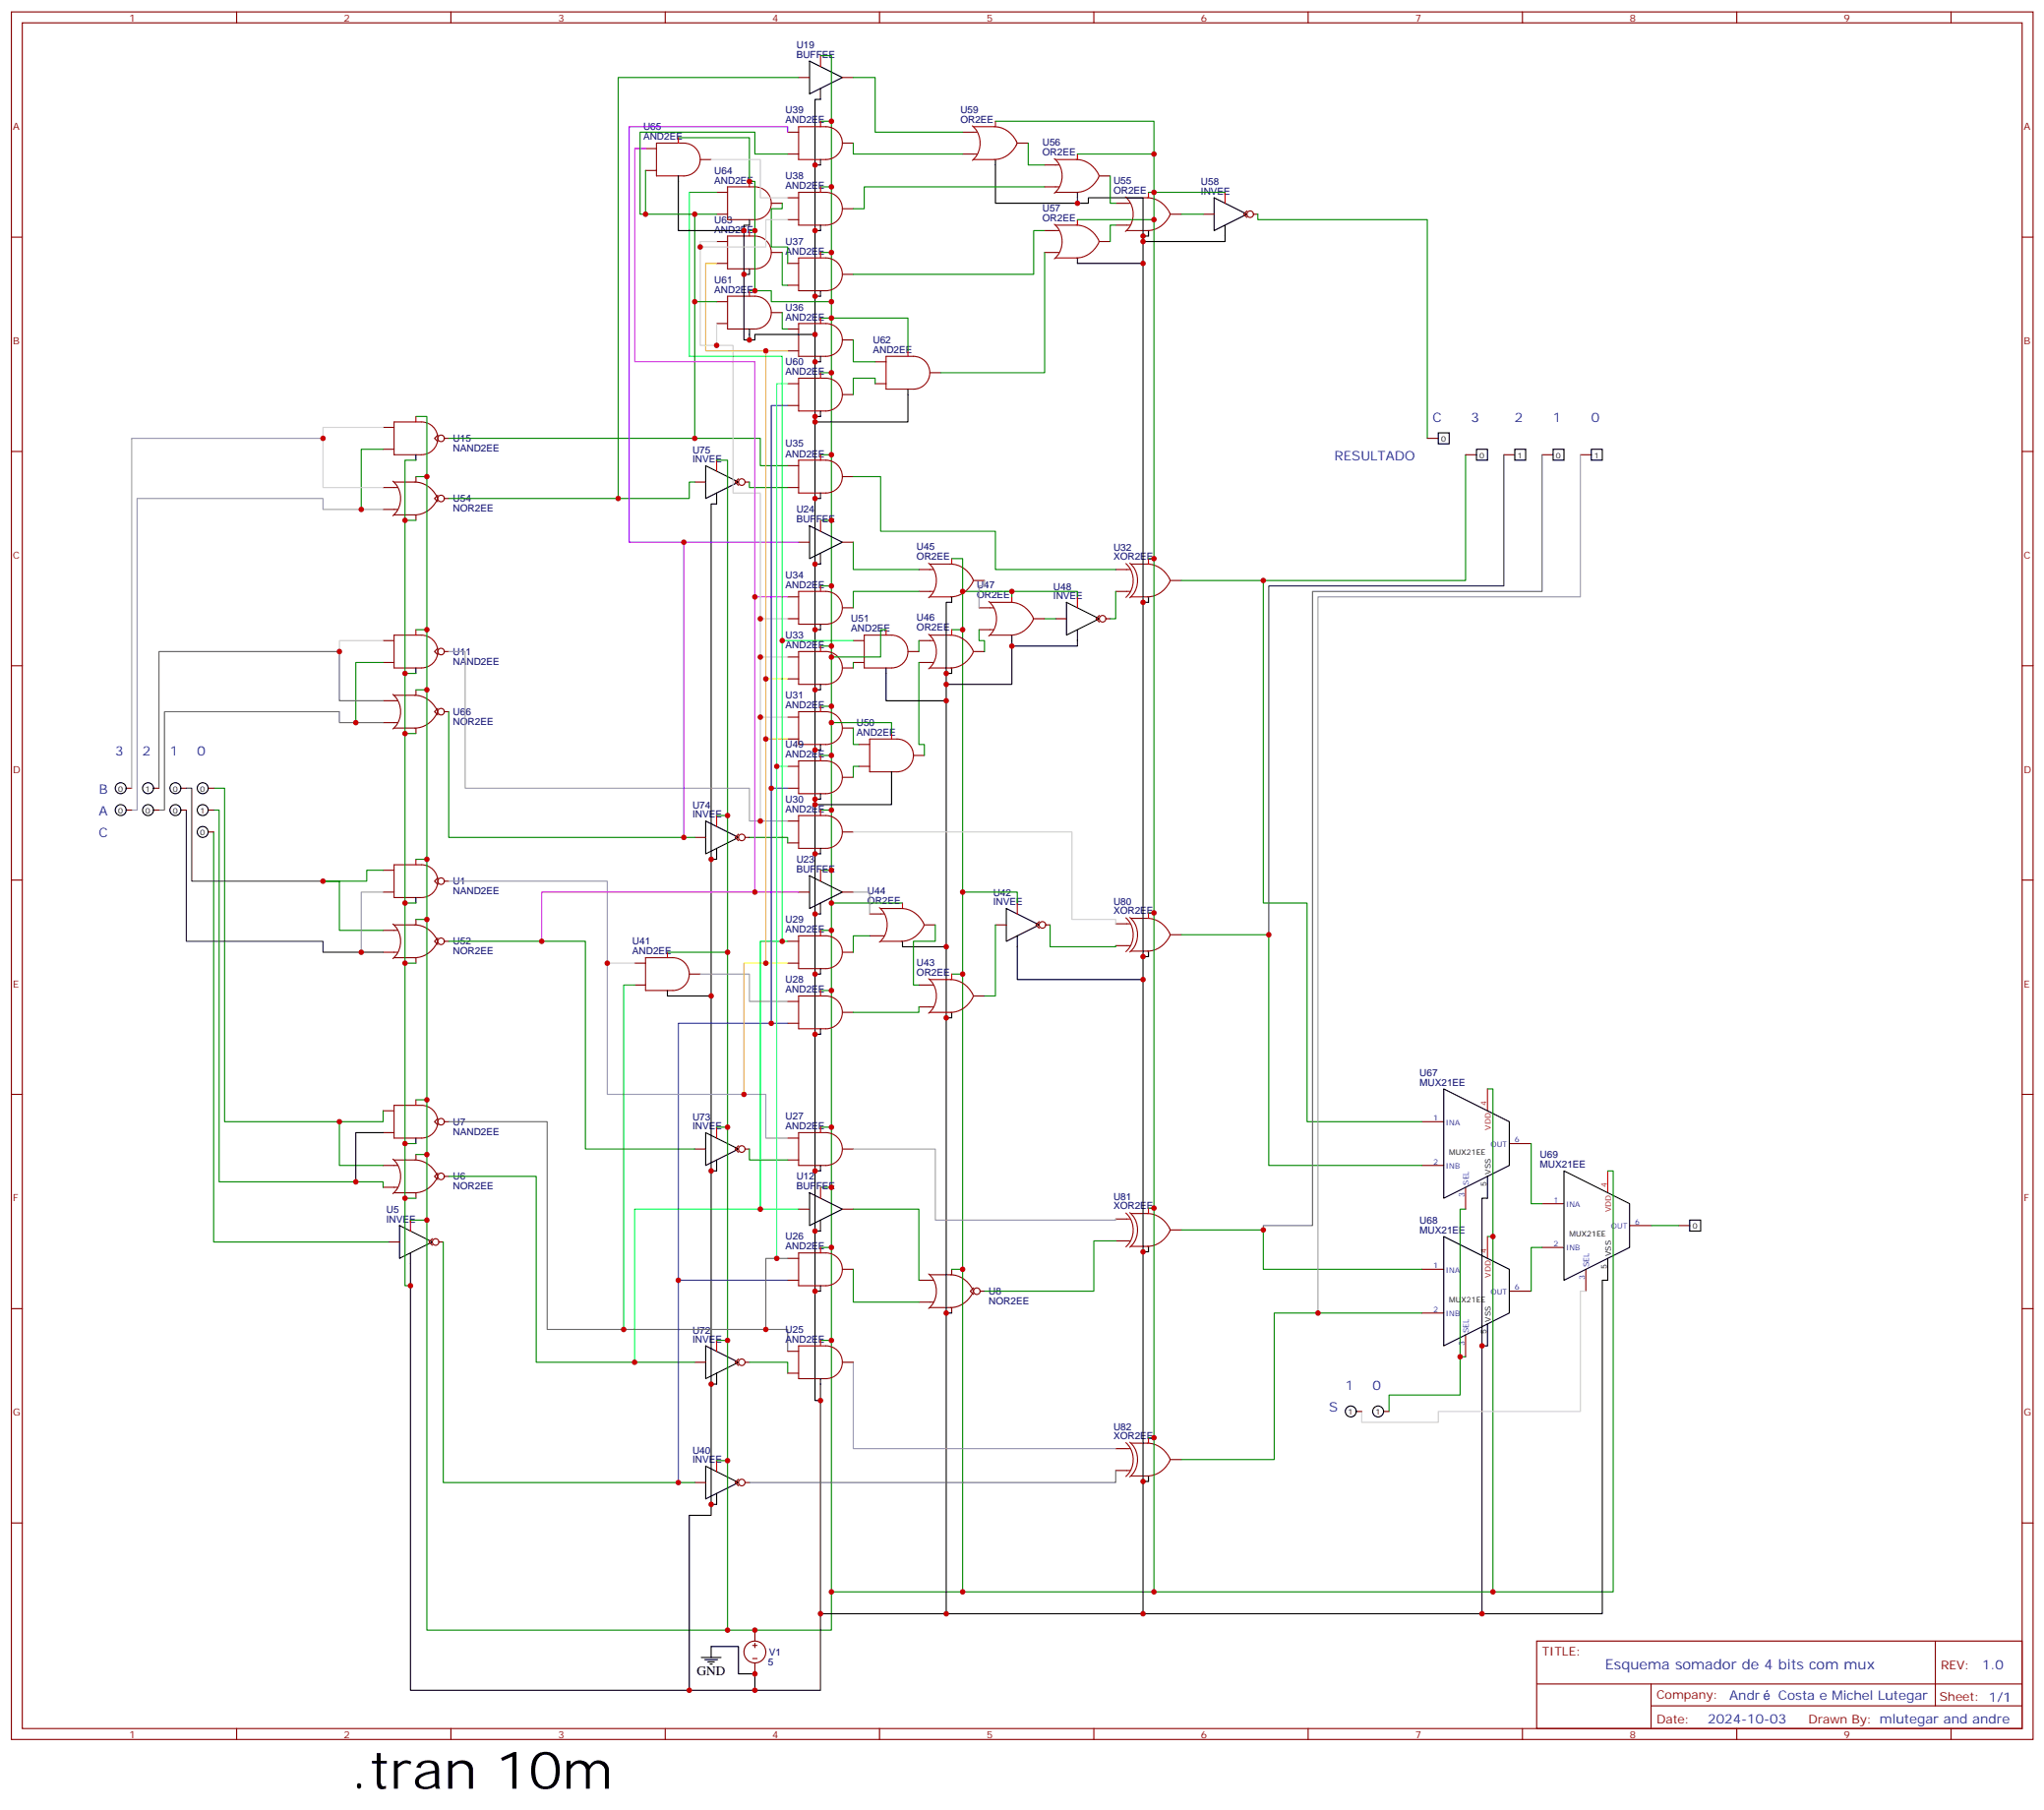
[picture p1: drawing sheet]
<svg xmlns="http://www.w3.org/2000/svg" width="659mm" height="584mm" viewBox="0 0 659 584" stroke-linecap="round" stroke-linejoin="round" font-family="sans-serif">
<g fill="none" stroke="#870000" stroke-width=".35">
<path d="M3.7 3.8h652.3v557.4h-652.3zM7.2 7.4h645.2v550.3h-645.2zM76.3 3.8v3.6M145.5 3.8v3.6M214.6 3.8v3.6M283.8 3.8v3.6M352.9 3.8v3.6M422.1 3.8v3.6M491.2 3.8v3.6M560.4 3.8v3.6M629.5 3.8v3.6M257.7 25h3.5"/>
<path d="M271.8 25h3.5M208.3 47.9h3.5M208.3 55h3.5M225.9 51.5h3.5M254.1 42.7h3.6M254.1 49.7h3.6M271.8 46.2h3.5M310.6 42.7h3.5M310.6 49.7h3.5M328.2 46.2h3.6M337 53.2h3.6M354.7 56.8h3.5"/>
<path d="M3.7 76.5h3.5M231.2 77.9h3.5M231.2 69.1h3.5M231.2 62.1h3.5M248.8 65.6h3.6M254.1 63.8h3.6M254.1 70.9h3.6M271.8 67.3h3.5M337 60.3h3.6M337 74.4h3.6M354.7 77.9h3.5M360 65.6h3.5"/>
<path d="M360 72.6h3.5M377.6 69.1h3.5M388.2 69.1h3.5M402.3 68.1l-1.1 1 1.1 1.1M404.4 69.1h1.4M652.4 76.5h3.6M231.2 85h3.5M231.2 97.3h3.5M248.8 81.5h3.6M254.1 85h3.6M254.1 92h3.6M271.8 88.5h3.5"/>
<path d="M337 81.5h3.6M231.2 104.4h3.5M248.8 100.9h3.6M254.1 106.2h3.6M254.1 113.2h3.6M271.8 109.7h3.5M282.4 116.7h3.5M123.6 137.9h3.5M254.1 123.8h3.6M254.1 130.8h3.6M271.8 127.3h3.5M282.4 123.8h3.5"/>
<path d="M300 120.3h3.5M3.7 145.7h3.5M123.6 145h3.5M123.6 157.3h4.6M126.7 155.3a7.4 7.4 0 0 1 0 11.1M127.1 155.5h6.7a8.2 8.2 0 0 1 7.1 4.6M134.2 153.8v1.7M141.3 140.4l-1.1 1 1.1 1.1M141.3 159.8l-1.1 1 1.1 1.1M143.4 141.4h1.4M224.2 155.5h3.5M238.3 154.5l-1.1 1 1.1 1.1"/>
<path d="M240.4 155.5h1.4M254.1 157.3h3.6M254.1 150.2h3.6M271.8 153.8h3.5M460.5 141.4h3.5M472.9 146.7h3.5M485.2 146.7h3.5M497.6 146.7h3.5M509.9 146.7h3.5M652.4 145.7h3.6M123.6 164.4h4.6M134.2 166.1v1.8"/>
<path d="M140.9 161.6a8.2 8.2 0 0 1-7.1 4.5h-6.7M143.4 160.8h1.4M257.7 174.9h3.5M271.8 174.9h3.5M254.1 192.6h3.6M254.1 199.6h3.6M271.8 196.1h3.5M296.5 183.8h3.5M296.5 190.8h3.5M314.1 187.3h3.5M315.9 196.1h3.5M333.5 199.6h3.5"/>
<path d="M340.6 199.6h3.5M354.7 198.6l-1.1 1 1.1 1.1M356.8 199.6h1.4M360 183.8h3.5M360 190.8h3.5M377.6 187.3h3.5M3.7 214.8h3.5M123.6 206.7h3.5M123.6 213.7h3.5M141.3 209.2l-1.1 1 1.1 1.1M143.4 210.2h1.4M254.1 212h3.6"/>
<path d="M254.1 219h3.6M271.8 215.5h3.5M275.3 206.7h3.5M275.3 213.7h3.5M292.9 210.2h3.6M296.5 206.7h3.5M296.5 213.7h3.5M314.1 210.2h3.5M315.9 203.2h3.5M652.4 214.8h3.6M123.6 226.1h4.6M123.6 233.2h4.6"/>
<path d="M126.7 224a7.4 7.4 0 0 1 0 11.2M127.1 224.3h6.7a8.2 8.2 0 0 1 7.1 4.6M134.2 222.6v1.7M134.2 234.9v1.8M140.9 230.4a8.2 8.2 0 0 1-7.1 4.5h-6.7M141.3 228.6l-1.1 1 1.1 1.1M143.4 229.6h1.4M254.1 231.4h3.6M254.1 238.4h3.6M271.8 234.9h3.5M40.7 254.3h1.8M49.5 254.3h1.8"/>
<path d="M58.3 254.3h1.8M67.2 254.3h1.7M254.1 247.3h3.6M254.1 254.3h3.6M271.8 250.8h3.5M277.1 247.3h3.5M277.1 240.2h3.5M294.7 243.7h3.5M40.7 261.4h1.8M49.5 261.4h1.8M58.3 261.4h1.8M67.2 268.4h1.7"/>
<path d="M67.2 261.4h1.7M224.2 270.2h3.5M238.3 269.1l-1.1 1.1 1.1 1.1M240.4 270.2h1.4M254.1 264.9h3.6M254.1 272h3.6M271.8 268.4h3.5M3.7 284h3.5M123.6 280.8h3.5M123.6 287.8h3.5M126.7 298.1a7.4 7.4 0 0 1 0 11.2M127.1 298.4h6.7a8.2 8.2 0 0 1 7.1 4.6"/>
<path d="M134.2 296.7v1.7M141.3 283.2l-1.1 1.1 1.1 1.1M143.4 284.3h1.4M257.7 287.8h3.5M271.8 287.8h3.5M280.6 294.9h3.5M298.2 298.4h3.6M321.2 298.4h3.5M335.3 297.4l-1.1 1 1.1 1.1M337.4 298.4h1.4M360 298.1h3.5M652.4 284h3.6"/>
<path d="M123.6 300.2h4.6M123.6 307.2h4.6M134.2 309v1.8M140.9 304.4a8.2 8.2 0 0 1-7.1 4.6h-6.7M141.3 302.6l-1.1 1.1 1.1 1.1M143.4 303.7h1.4M204.8 310.8h3.5M204.8 317.8h3.5M222.4 314.3h3.5M254.1 303.7h3.6M254.1 310.8h3.6M271.8 307.2h3.5"/>
<path d="M280.6 301.9h3.5M296.5 317.8h3.5M360 305.1h3.5M377.6 301.6h3.5M254.1 323.1h3.6M254.1 330.2h3.6M271.8 326.6h3.5M296.5 324.9h3.5M314.1 321.3h3.5M3.7 353.1h3.5M123.6 358.4h3.5M652.4 353.1h3.6"/>
<path d="M123.6 376h4.6M123.6 365.4h3.5M126.7 374a7.4 7.4 0 0 1 0 11.1M127.1 374.3h6.7a8.2 8.2 0 0 1 7.1 4.5M134.2 372.5v1.8M141.3 378.5l-1.1 1.1 1.1 1M141.3 360.9l-1.1 1 1.1 1.1M143.4 379.6h1.4M143.4 361.9h1.4M224.2 370.7h3.5M238.3 369.7l-1.1 1 1.1 1.1M240.4 370.7h1.4"/>
<path d="M254.1 374.3h3.6M254.1 367.2h3.6M271.8 370.7h3.5M458.8 376h7M458.8 361.9h7M487 369h7M123.6 383.1h4.6M134.2 384.8v1.8M139.5 399.7l-1.1 1 1.1 1.1M140.9 380.3a8.2 8.2 0 0 1-7.1 4.5h-6.7M257.7 390.1h3.5M271.8 390.1h3.5"/>
<path d="M360 393.3h3.5M377.6 396.8h3.5M472.9 383.1v7M497.6 388.4h7M525.8 395.4h7M541.7 395.4h3.5M125.4 400.7h3.5M141.6 400.7h1.4M254.1 413.1h3.6M254.1 406h3.6M271.8 409.5h3.5M296.5 413.1h4.6"/>
<path d="M299.6 411a7.4 7.4 0 0 1 0 11.2M300 411.3h6.7a8.2 8.2 0 0 1 7 4.6M307.1 409.5v1.8M313.7 417.3a8.2 8.2 0 0 1-7 4.6h-6.7M314.1 415.5l-1 1.1 1 1.1M316.2 416.6h1.4M360 400.4h3.5M458.8 409.5h7M487 416.6h7M497.6 402.5h7M511.7 409.5v7.1M3.7 422.2h3.5"/>
<path d="M224.2 439.5h3.5M238.3 438.5l-1.1 1 1.1 1.1M240.4 439.5h1.4M254.1 436h3.6M271.8 439.5h3.5M296.5 420.1h4.6M307.1 421.9v1.8M458.8 423.7h7M472.9 430.7v7.1M652.4 422.2h3.6M254.1 443.1h3.6M437.6 455.4h1.7"/>
<path d="M446.4 455.4h1.8M224.2 478.3h3.5M238.3 477.3l-1.1 1 1.1 1.1M240.4 478.3h1.4M360 467.4h3.5M360 474.5h3.5M377.6 470.9h3.5M3.7 491.4h3.5M652.4 491.4h3.6M242.9 530.9h1.4M242.9 535.1h1.4M243.6 526v3.5"/>
<path d="M243.6 530.2v1.4M243.6 536.5v3.6M495.8 529.5h156.6v28.2h-156.6zM624.4 529.5v20.9M76.3 557.7v3.5M145.5 557.7v3.5M214.6 557.7v3.5M283.8 557.7v3.5M352.9 557.7v3.5M422.1 557.7v3.5M491.2 557.7v3.5M495.8 543.3h156.5"/>
<path d="M532.7 550.4h119.6M532.7 543.3v14.1M560.4 557.7v3.5M629.5 557.7v3.5"/>
<circle cx="403.4" cy="69.1" r="1.06"/>
<circle cx="142.3" cy="141.4" r="1.06"/>
<circle cx="239.3" cy="155.5" r="1.06"/>
<circle cx="142.3" cy="160.8" r="1.06"/>
<circle cx="355.7" cy="199.6" r="1.06"/>
<circle cx="142.3" cy="210.2" r="1.06"/>
<circle cx="142.3" cy="229.6" r="1.06"/>
<circle cx="239.3" cy="270.2" r="1.06"/>
<circle cx="142.3" cy="284.3" r="1.06"/>
<circle cx="336.3" cy="298.4" r="1.06"/>
<circle cx="142.3" cy="303.7" r="1.06"/>
<circle cx="142.3" cy="379.6" r="1.06"/>
<circle cx="142.3" cy="361.9" r="1.06"/>
<circle cx="239.3" cy="370.7" r="1.06"/>
<circle cx="140.5" cy="400.7" r="1.06"/>
<circle cx="315.2" cy="416.6" r="1.06"/>
<circle cx="239.3" cy="439.5" r="1.06"/>
<circle cx="239.3" cy="478.3" r="1.06"/>
<circle cx="243.6" cy="533" r="3.5"/>
</g>
<g fill="none" stroke="#000" stroke-width=".35">
<path d="M261.2 19.7l10.6 5.3-10.6 5.3zM264.7 28.5v3.6h-1.7v21.1M218.9 56.8v17.6h21.1M264.7 51.5v1.7h-1.7v21.2M321.2 51.5v14.1h30v-1.8h17.6v12.4M241.8 70.9v1.7h-1.8v37.1h1.8M264.7 72.6v1.8h-1.7v21.2M347.6 62.1v1.7M370.6 74.4v1.8h-1.8v118.1M391.7 63.8l10.6 5.3-10.6 5.3zM395.3 72.6v5.3h-26.5M241.8 86.7v1.8h-1.8"/>
<path d="M264.7 93.8v1.8h-1.7v21.1M347.6 83.2v1.8h21.2M241.8 106.2v3.5h1.8v-1.8h19.4M264.7 115v1.7h-1.7v44.1M264.7 132.6v1.8h-1.7M292.9 125.6v10.5h-29.9M464 139.7h3.6v3.5h-3.6zM134.2 146.7v1.8M227.7 150.2l10.6 5.3-10.6 5.3zM231.2 159.1v3.5h-1.8v114.6M264.7 159.1v1.7h-1.7v21.2M476.4 145h3.5v3.5h-3.5z"/>
<path d="M488.7 145h3.6v3.5h-3.6zM501.1 145h3.5v3.5h-3.5zM513.4 145h3.6v3.5h-3.6zM261.2 169.7l10.6 5.2-10.6 5.3zM264.7 178.5v3.5h-1.7v21.2M307.1 192.6v1.7h-1.8v23M344.1 194.3l10.6 5.3-10.6 5.3zM370.6 192.6v1.7h-1.8v114.3M134.2 215.5v1.8M264.7 201.4v1.8h-1.7v19.4M285.9 215.5v10.6h19.4M307.1 215.5v1.8h-1.8v111.1"/>
<path d="M326.5 204.9v15.9h-21.2M347.6 203.2v5.3h-21.1M264.7 220.8v1.8h-1.7v19.4M264.7 240.2v1.8h-1.7v33.5M264.7 256.1v1.7h-1.7M287.7 249v10.6h-24.7M227.7 264.9l10.6 5.3-10.6 5.3zM231.2 273.7v3.5h-1.8v100.6M264.7 273.7v1.8h-1.7v38.8M134.2 289.6v1.8M261.2 282.5l10.6 5.3-10.6 5.3zM264.7 291.4v3.5h-1.7"/>
<path d="M324.7 293.1l10.6 5.3-10.6 5.3zM215.3 319.6v1.7h14.1M264.7 312.5v1.8h-1.7v19.4M291.2 303.7v1.8h14.1M328.2 301.9v14.2h40.6M370.6 306.9v1.7h-1.8v95.3M264.7 331.9v1.8h-1.7v44.1M307.1 326.6v1.8h-1.8v95.3M465.8 351.3l21.2 10.6v14.1l-21.2 10.6zM123.6 365.4h-8.8v15.9M134.2 367.2v1.8M227.7 365.4l10.6 5.3-10.6 5.3z"/>
<path d="M231.2 374.3v3.5h-1.8v68.8M264.7 376v1.8h-1.7v19.4M479.9 379.6v7h-1.7v134.1h-109.4M504.6 377.8l21.2 10.6v14.1l-21.2 10.6zM128.9 395.4l10.6 5.3-10.6 5.3zM261.2 384.8l10.6 5.3-10.6 5.3zM264.7 393.7v3.5h-1.7v19.4M465.8 399l21.2 10.5v14.2l-21.2 10.5zM545.2 393.7h3.5v3.5h-3.5zM132.4 404.2v141.2h111.2v-5.3h-5.3v-8.9h-8.9v3.6M264.7 414.8v1.8h-1.7v35.3h1.7M370.6 402.1v1.8h-1.8v74.1"/>
<path d="M518.7 406v7.1h-1.7v107.6h-38.8M227.7 434.2l10.6 5.3-10.6 5.3zM307.1 423.7h-1.8v97h-40.6M479.9 427.2v7h-1.7M231.2 443.1v3.5h-1.8v38.8M264.7 444.8v100.6h-21.1M227.7 473l10.6 5.3-10.6 5.3zM370.6 476.2v1.8h-1.8v42.7h-63.5M231.2 481.9v3.5h-1.8v3.5h-7v56.5M226.3 534.8h6.3M227.3 535.5h4.3M228.4 536.2h2.1"/>
<path d="M229.1 536.9h.7"/>
<circle cx="38.9" cy="254.3" r="1.76"/>
<circle cx="47.8" cy="254.3" r="1.76"/>
<circle cx="56.6" cy="254.3" r="1.76"/>
<circle cx="65.4" cy="254.3" r="1.76"/>
<circle cx="38.9" cy="261.4" r="1.76"/>
<circle cx="47.8" cy="261.4" r="1.76"/>
<circle cx="56.6" cy="261.4" r="1.76"/>
<circle cx="65.4" cy="261.4" r="1.76"/>
<circle cx="65.4" cy="268.4" r="1.76"/>
<circle cx="435.8" cy="455.4" r="1.76"/>
<circle cx="444.6" cy="455.4" r="1.76"/>
</g>
<g fill="none" stroke="#f00" stroke-width=".35">
<path d="M264.7 18v3.5M264.7 39.1v1.8M321.2 39.1v1.8M218.9 44.4v1.8M241.8 58.5v1.8M347.6 49.7v1.8M241.8 74.4v1.8M264.7 60.3v1.8M347.6 70.9v1.7M370.6 62.1v1.7M395.3 62.1v3.5M241.8 93.8v1.8"/>
<path d="M264.7 81.5v1.7M264.7 102.6v1.8M292.9 113.2v1.8M134.2 134.4v1.7M264.7 120.3v1.7M231.2 148.5v3.5M264.7 146.7v1.8M264.7 167.9v3.5M264.7 189.1v1.7M307.1 180.2v1.8M326.5 192.6v1.7M347.6 192.6v3.5"/>
<path d="M370.6 180.2v1.8M134.2 203.2v1.7M264.7 208.5v1.7M285.9 203.2v1.7M307.1 203.2v1.7M264.7 227.9v1.7M287.7 236.7v1.7M264.7 243.7v1.8M134.2 277.2v1.8M231.2 263.1v3.6M264.7 261.4v1.7M264.7 280.8v3.5"/>
<path d="M291.2 291.4v1.7M328.2 291.4v3.5M370.6 294.5v1.8M215.3 307.2v1.8M264.7 300.2v1.7M264.7 319.6v1.7M307.1 314.3v1.8M134.2 354.9v1.7M479.9 351.3v7.1M231.2 363.7v3.5M264.7 363.7v1.7M518.7 377.8v7"/>
<path d="M132.4 393.7v3.5M264.7 383.1v3.5M370.6 389.8v1.7M479.9 399v7M264.7 402.5v1.7M231.2 432.5v3.5M264.7 432.5v1.7M231.2 471.3v3.5M370.6 463.9v1.7"/>
</g>
<g fill="none" stroke="#a10000" stroke-width=".35">
<path d="M211.8 46.2h8.8a5.3 5.3 0 0 1 5.3 5.3 5.3 5.3 0 0 1-5.3 5.3h-8.8zM257.7 40.9h8.8a5.3 5.3 0 0 1 5.3 5.3 5.3 5.3 0 0 1-5.3 5.3h-8.8zM313.7 40.6a7.4 7.4 0 0 1 0 11.2M314.1 40.9h6.7a8.2 8.2 0 0 1 7.3 5.3 8.2 8.2 0 0 1-7.3 5.3h-6.7M314.1 49.7h1.1M314.1 42.7h1.1M340.2 51.2a7.4 7.4 0 0 1 0 11.1M340.6 51.5h6.7a8.2 8.2 0 0 1 7 4.5M340.6 53.2h1M354.3 57.5a8.2 8.2 0 0 1-7 4.6h-6.7M354.3 56.1a1.07 1.07 0 0 1 0 1.4M234.7 76.2h8.9a5.3 5.3 0 0 1 5.2 5.3 5.3 5.3 0 0 1-5.2 5.2h-8.9z"/>
<path d="M234.7 60.3h8.9a5.3 5.3 0 0 1 5.2 5.3 5.3 5.3 0 0 1-5.2 5.3h-8.9zM257.7 62.1h8.8a5.3 5.3 0 0 1 5.3 5.2 5.3 5.3 0 0 1-5.3 5.3h-8.8zM340.2 72.4a7.4 7.4 0 0 1 0 11.1M340.6 72.6h6.7a8.2 8.2 0 0 1 7.3 5.3 8.2 8.2 0 0 1-7.3 5.3h-6.7M340.6 60.3h1M340.6 74.4h1M363.1 63.5a7.4 7.4 0 0 1 0 11.2M363.5 63.8h6.7a8.2 8.2 0 0 1 7.3 5.3 8.2 8.2 0 0 1-7.3 5.3h-6.7M363.5 72.6h1.1M363.5 65.6h1.1M234.7 95.6h8.9a5.3 5.3 0 0 1 5.2 5.3 5.3 5.3 0 0 1-5.2 5.3h-8.9zM257.7 83.2h8.8a5.3 5.3 0 0 1 5.3 5.3 5.3 5.3 0 0 1-5.3 5.3h-8.8z"/>
<path d="M340.6 81.5h1M257.7 104.4h8.8a5.3 5.3 0 0 1 5.3 5.3 5.3 5.3 0 0 1-5.3 5.3h-8.8zM285.9 115h8.8a5.3 5.3 0 0 1 5.3 5.3 5.3 5.3 0 0 1-5.3 5.3h-8.8zM127.1 136.1h8.9a5.3 5.3 0 0 1 5.3 5.3 5.3 5.3 0 0 1-5.3 5.3h-8.9zM257.7 122h8.8a5.3 5.3 0 0 1 5.3 5.3 5.3 5.3 0 0 1-5.3 5.3h-8.8zM257.7 148.5h8.8a5.3 5.3 0 0 1 5.3 5.3 5.3 5.3 0 0 1-5.3 5.3h-8.8zM140.9 160.1a1.07 1.07 0 0 1 0 1.4M257.7 190.8h8.8a5.3 5.3 0 0 1 5.3 5.3 5.3 5.3 0 0 1-5.3 5.3h-8.8zM299.6 181.7a7.4 7.4 0 0 1 0 11.2M300 182h6.7a8.2 8.2 0 0 1 7 4.6M300 190.8h1.1M300 183.8h1.1"/>
<path d="M313.7 188a8.2 8.2 0 0 1-7 4.6h-6.7M313.8 186.6a1.07 1.07 0 0 1 0 1.4M319 194.1a7.4 7.4 0 0 1 0 11.1M319.4 194.3h6.7a8.2 8.2 0 0 1 7.3 5.3 8.2 8.2 0 0 1-7.3 5.3h-6.7M319.4 196.1h1.1M363.3 181.8a7.5 7.5 0 0 1 0 10.9M363.5 190.8h1.1M363.5 183.8h1.1M364.5 181.7a7.4 7.4 0 0 1 0 11.2M364.9 182h5.3a8.2 8.2 0 0 1 7 4.6M377.2 188a8.2 8.2 0 0 1-7 4.6h-5.3M377.3 186.6a1.07 1.07 0 0 1 0 1.4"/>
<path d="M127.1 204.9h8.9a5.3 5.3 0 0 1 5.3 5.3 5.3 5.3 0 0 1-5.3 5.3h-8.9zM257.7 210.2h8.8a5.3 5.3 0 0 1 5.3 5.3 5.3 5.3 0 0 1-5.3 5.3h-8.8zM278.8 204.9h8.9a5.3 5.3 0 0 1 5.2 5.3 5.3 5.3 0 0 1-5.2 5.3h-8.9zM299.6 204.6a7.4 7.4 0 0 1 0 11.2M300 204.9h6.7a8.2 8.2 0 0 1 7 4.6M300 213.7h1.1M300 206.7h1.1M313.7 211a8.2 8.2 0 0 1-7 4.5h-6.7M313.8 209.5a1.07 1.07 0 0 1 0 1.4M319.4 203.2h1.1M140.9 228.9a1.07 1.07 0 0 1 0 1.4M257.7 229.6h8.8a5.3 5.3 0 0 1 5.3 5.3 5.3 5.3 0 0 1-5.3 5.3h-8.8z"/>
<path d="M280.6 238.4h8.8a5.3 5.3 0 0 1 5.3 5.3 5.3 5.3 0 0 1-5.3 5.3h-8.8zM257.7 245.5h8.8a5.3 5.3 0 0 1 5.3 5.3 5.3 5.3 0 0 1-5.3 5.3h-8.8zM127.1 279h8.9a5.3 5.3 0 0 1 5.3 5.3 5.3 5.3 0 0 1-5.3 5.3h-8.9zM257.7 263.1h8.8a5.3 5.3 0 0 1 5.3 5.3 5.3 5.3 0 0 1-5.3 5.3h-8.8zM283.7 292.8a7.4 7.4 0 0 1 0 11.2M284.1 293.1h6.7a8.2 8.2 0 0 1 7.4 5.3 8.2 8.2 0 0 1-7.4 5.3h-6.7M284.1 294.9h1.1M363.3 296.1a7.5 7.5 0 0 1 0 10.9M363.5 298.1h1.1M364.5 296a7.4 7.4 0 0 1 0 11.2M364.9 296.3h5.3a8.2 8.2 0 0 1 7.3 5.3 8.2 8.2 0 0 1-7.3 5.3h-5.3M140.9 303a1.07 1.07 0 0 1 0 1.4"/>
<path d="M208.3 309h8.8a5.3 5.3 0 0 1 5.3 5.3 5.3 5.3 0 0 1-5.3 5.3h-8.8zM257.7 301.9h8.8a5.3 5.3 0 0 1 5.3 5.3 5.3 5.3 0 0 1-5.3 5.3h-8.8zM284.1 301.9h1.1M299.6 315.8a7.4 7.4 0 0 1 0 11.1M300 316.1h6.7a8.2 8.2 0 0 1 7 4.5M300 317.8h1.1M363.5 305.1h1.1M257.7 321.3h8.8a5.3 5.3 0 0 1 5.3 5.3 5.3 5.3 0 0 1-5.3 5.3h-8.8zM300 324.9h1.1M313.7 322.1a8.2 8.2 0 0 1-7 4.5h-6.7M313.8 320.6a1.07 1.07 0 0 1 0 1.5M127.1 356.6h8.9a5.3 5.3 0 0 1 5.3 5.3 5.3 5.3 0 0 1-5.3 5.3h-8.9z"/>
<path d="M140.9 378.8a1.07 1.07 0 0 1 0 1.5M257.7 365.4h8.8a5.3 5.3 0 0 1 5.3 5.3 5.3 5.3 0 0 1-5.3 5.3h-8.8zM363.3 391.4a7.5 7.5 0 0 1 0 10.9M363.5 393.3h1.1M364.5 391.3a7.4 7.4 0 0 1 0 11.1M364.9 391.5h5.3a8.2 8.2 0 0 1 7 4.6M377.3 396.1a1.07 1.07 0 0 1 0 1.4 8.2 8.2 0 0 1-7.1 4.6h-5.3M257.7 404.2h8.8a5.3 5.3 0 0 1 5.3 5.3 5.3 5.3 0 0 1-5.3 5.3h-8.8zM313.8 415.9a1.07 1.07 0 0 1 0 1.4M363.5 400.4h1.1M257.7 434.2h8.8a5.3 5.3 0 0 1 5.3 5.3 5.3 5.3 0 0 1-5.3 5.3h-8.8zM363.3 465.5a7.5 7.5 0 0 1 0 10.9"/>
<path d="M363.5 474.5h1.1M363.5 467.4h1.1M364.5 465.3a7.4 7.4 0 0 1 0 11.2M364.9 465.6h5.3a8.2 8.2 0 0 1 7 4.6M377.2 471.7a8.2 8.2 0 0 1-7 4.5h-5.3M377.3 470.2a1.07 1.07 0 0 1 0 1.4"/>
</g>
<g fill="none" stroke="#008700" stroke-width=".35">
<path d="M264.7 18h3.6v21.1M257.7 25h-58.2v135.8M264.7 39.1h3.6v21.2M275.3 25h7.1v17.7h28.2M321.2 39.1h51.1v23h23M208.3 55v14.1h15.9M218.9 44.4h22.9v14.1h1.8v15.9M254.1 49.7h-10.5v-7h-37.1v26.4h1.8M275.3 46.2v3.5h35.3M331.8 46.2v7h5.2M347.6 49.7h24.7M358.2 56.8v8.8h1.8"/>
<path d="M231.2 69.1h-7v72.3M241.8 74.4h1.8v19.4M252.4 65.6v1.7h-3.6v12.4h5.3v5.3M264.7 60.3h3.6v21.2M337 74.4h-3.5v14.1h-58.2M337 60.3h-58.2v7h-3.5M347.6 70.9h24.7M360 72.6h-1.8v5.3M370.6 62.1h1.7v118.1M381.1 69.1h7.1M405.8 69.1v1.8h54.7v70.5M224.2 97.3h7"/>
<path d="M241.8 93.8h7v3.5h19.5M252.4 81.5v10.5h1.7M264.7 81.5h3.6v21.1h24.6v10.6M337 81.5v38.8h-33.5M252.4 100.9v5.3h1.7M264.7 102.6h3.6v44.1M275.3 109.7v7h7.1M134.2 134.4h3.5v19.4M264.7 120.3h3.6M282.4 123.8v-1.8h-7.1v5.3M123.6 145h-7v19.4M134.2 153.8h3.5v49.4"/>
<path d="M134.2 148.5h-3.5v19.4M144.8 141.4h100.5v8.8h8.8M224.2 155.5h-1.8v5.3h-77.6M231.2 148.5h3.5v114.6M241.8 155.5v1.8h12.3M264.7 146.7h3.6v21.2M275.3 153.8h8.8v17.6h37.1v12.4h38.8M472.9 146.7v40.6h-91.8M134.2 167.9h-3.5v49.4M264.7 167.9h3.6v21.2M275.3 174.9v8.9h21.2M264.7 189.1h3.6v19.4"/>
<path d="M296.5 190.8h-21.2v5.3M307.1 180.2h3.5v23M310.6 190.8h37v1.8M326.5 190.8v1.8M337 199.6h3.6M360 190.8v8.8h-1.8M370.6 180.2h1.7v114.3M407.6 187.3v104.1h14.1v70.5h37.1M123.6 213.7h-8.8v19.5M134.2 203.2h3.5v19.4M134.2 217.3h-3.5v19.4M264.7 208.5h3.6v19.4"/>
<path d="M275.3 213.7v1.8M285.9 203.2h-1.8v8.8h-15.8M296.5 213.7v26.5h1.7v3.5M296.5 206.7v3.5M307.1 203.2h3.5v111.1M315.9 203.2v3.5h1.7v3.5M134.2 222.6h3.5v54.6M134.2 236.7h-3.5v54.7M144.8 229.6v40.6h79.4M264.7 227.9h3.6v33.5M268.3 233.2h19.4v3.5M275.3 234.9v5.3h1.8"/>
<path d="M68.9 254.3h3.6v107.6h51.1v-3.5M264.7 243.7h3.6M277.1 247.3h-1.8v3.5M68.9 268.4v132.3h56.5M134.2 277.2h3.5v19.5M231.2 263.1h3.5v100.6M241.8 270.2h12.3v1.8M264.7 261.4h3.6v38.8M123.6 280.8h-5.3v3.5h-14.1h5.3v15.9h14.1M134.2 296.7h3.5v58.2M134.2 291.4h-3.5v19.4M264.7 280.8h3.6"/>
<path d="M268.3 291.4h22.9M301.8 298.4v5.3h-7.1v14.1h1.8M310.6 287.8h17.6v3.6M321.2 298.4v22.9h-3.6M338.8 298.4v7.1h21.2v-.4M370.6 294.5h1.7v95.3M134.2 310.8h-3.5v58.2M144.8 303.7h44.1v67h35.3M215.3 307.2h19.4M264.7 319.6h3.6v44.1M264.7 300.2h3.6v19.4M280.6 301.9h-5.3v5.3"/>
<path d="M307.1 314.3h3.5v95.2M381.1 301.6h28.3v74.4h49.4M296.5 324.9v1.7h-21.2M134.2 354.9h3.5v17.6M479.9 351.3h1.8v47.7M109.5 361.9v14.1h14.1M134.2 372.5h3.5v21.2M134.2 369h-3.5v17.6M144.8 379.6h28.2v59.9h51.2M231.2 363.7h3.5v68.8M241.8 370.7v3.6h12.3M264.7 363.7h3.6v19.4"/>
<path d="M494 369v19.4h3.6M518.7 377.8h1.8v135.8h-38.8M132.4 393.7h5.3v132.3h130.6v-93.5h-3.6M134.2 386.6h-3.5v28.2h1.7M264.7 383.1h3.6v19.4M275.3 390.1h21.2v23M370.6 389.8h1.7v74.1M381.1 396.8h26.5v12.7h51.2M472.9 390.1h-1.8v60h-22.9v5.3M479.9 399h1.8v114.6h-109.4M532.8 395.4h8.9M143 400.7v77.6h81.2"/>
<path d="M264.7 402.5h3.6v30M275.3 409.5v10.6h21.2M307.1 409.5h3.5v104.1h-42.3M360 400.4h-7.1v16.2h-35.3M497.6 402.5h-3.6v14.1M231.2 432.5h3.5v38.8M241.8 439.5h12.3v3.6M458.8 423.7h-47.7v47.2h-30M471.1 437.8h1.8M231.2 471.3h3.5v54.7M370.6 463.9h1.7v49.7h-61.7"/>
</g>
<path d="M68.9 261.4h1.8v119.9h52.9v1.8" fill="none" stroke="#090" stroke-width=".35"/>
<path d="M497.6 146.7v44.1h-74.1v204.6h-15.9v1.4M123.6 233.2h-14.1v-3.6h-56.4v31.8h-1.8M123.6 226.1h-14.1v-15.9h-58.2v44.1M144.8 361.9h31.7v67h77.6v7.1M254.1 406h-7v22.9M360 474.5v3.8h-118.2" fill="none" stroke="#666" stroke-width=".35"/>
<path d="M104.2 141.4h-61.7v112.9M509.9 146.7v45.9h-84.7v231.1M123.6 164.4h-19.4v-3.6h-60v100.6h-1.7M317.6 187.3v1.8h-1.7v7M144.8 210.2h5.3v44.1h91.7v10.6h12.3M123.6 287.8h-7v19.4M144.8 284.3h51.1v68.8h51.2v14.1h7M275.3 287.8h5.3v7.1M225.9 314.3h15.9v8.8h12.3M275.3 370.7h26.5v23h58.2v-.4M275.3 439.5v27.9h84.7" fill="none" stroke="#999" stroke-width=".35"/>
<path d="M254.1 130.8h-5.3v123.5M254.1 254.3h-5.3v75.9M254.1 330.2h-35.2v82.9M254.1 413.1h-35.2v65.2" fill="none" stroke="#00f" stroke-width=".35"/>
<path d="M231.2 62.1h-8.8v52.9h30v91.7M275.3 206.7h-22.9v97M204.8 317.8h-3.6v111.1M254.1 303.7h-8.8v86.4M257.7 390.1h-52.9v49.4" fill="none" stroke="#0f0" stroke-width=".35"/>
<path d="M347.6 63.8v1.8M485.2 146.7v42.4h-75.8v112.5M60.1 254.3h1.8v30h42.3M60.1 261.4v42.3h44.1v3.5h19.4" fill="none" stroke="#333" stroke-width=".35"/>
<path d="M229.4 51.5h15.9v12.3h8.8M231.2 77.9h-5.3v33.5h5.3M254.1 70.9h-7v8.8h-21.2M231.2 104.4v7h5.3v47.7h8.8v40.5M123.6 137.9h-19.4v19.4h19.4M254.1 199.6h-8.8v12.4M123.6 206.7h-14.1v3.5M254.1 212h-8.8v19.4M254.1 231.4h-8.8v33.5M275.3 268.4h70.6v28.3h14.1v1.4M195.9 310.8h8.9M511.7 416.6h-1.8v38.8h-45.9v3.5h-24.7v-3.5" fill="none" stroke="#ccc" stroke-width=".35"/>
<path d="M208.3 47.9h-3.5v68.8h38.8v75.9M254.1 192.6h-10.5v95.2M257.7 287.8h-82.9v15.9" fill="none" stroke="#f0f" stroke-width=".35"/>
<path d="M231.2 85h-3.5v28.2h19.4M254.1 113.2h-7v105.8M254.1 219h-7v19.4M254.1 238.4h-7v72.4M254.1 310.8h-14.1v42.3" fill="none" stroke="#ff0" stroke-width=".35"/>
<path d="M254.1 123.8h-3.5v123.5M254.1 247.3h-3.5v158.7" fill="none" stroke="#0ff" stroke-width=".35"/>
<path d="M254.1 42.7v-1.8h-51.1v134h17.6M257.7 174.9h-37.1v95.3" fill="none" stroke="#90f" stroke-width=".35"/>
<g fill="#c00">
<circle cx="243.6" cy="540.1" r=".88"/>
<circle cx="137.7" cy="393.7" r=".88"/>
<circle cx="132.4" cy="414.8" r=".88"/>
<circle cx="137.7" cy="372.5" r=".88"/>
<circle cx="130.7" cy="386.6" r=".88"/>
<circle cx="137.7" cy="354.9" r=".88"/>
<circle cx="130.7" cy="369" r=".88"/>
<circle cx="137.7" cy="296.7" r=".88"/>
<circle cx="130.7" cy="310.8" r=".88"/>
<circle cx="137.7" cy="277.2" r=".88"/>
<circle cx="130.7" cy="291.4" r=".88"/>
<circle cx="137.7" cy="222.6" r=".88"/>
<circle cx="130.7" cy="236.7" r=".88"/>
<circle cx="137.7" cy="203.2" r=".88"/>
<circle cx="130.7" cy="217.3" r=".88"/>
<circle cx="137.7" cy="153.8" r=".88"/>
<circle cx="130.7" cy="167.9" r=".88"/>
<circle cx="234.7" cy="526" r=".88"/>
<circle cx="222.4" cy="545.4" r=".88"/>
<circle cx="234.7" cy="471.3" r=".88"/>
<circle cx="229.4" cy="485.4" r=".88"/>
<circle cx="234.7" cy="432.5" r=".88"/>
<circle cx="229.4" cy="446.6" r=".88"/>
<circle cx="234.7" cy="363.7" r=".88"/>
<circle cx="229.4" cy="377.8" r=".88"/>
<circle cx="234.7" cy="263.1" r=".88"/>
<circle cx="229.4" cy="277.2" r=".88"/>
<circle cx="243.6" cy="526" r=".88"/>
<circle cx="243.6" cy="545.4" r=".88"/>
<circle cx="268.3" cy="432.5" r=".88"/>
<circle cx="264.7" cy="451.9" r=".88"/>
<circle cx="268.3" cy="402.5" r=".88"/>
<circle cx="263" cy="416.6" r=".88"/>
<circle cx="268.3" cy="383.1" r=".88"/>
<circle cx="263" cy="397.2" r=".88"/>
<circle cx="268.3" cy="363.7" r=".88"/>
<circle cx="263" cy="377.8" r=".88"/>
<circle cx="268.3" cy="319.6" r=".88"/>
<circle cx="263" cy="333.7" r=".88"/>
<circle cx="268.3" cy="300.2" r=".88"/>
<circle cx="263" cy="314.3" r=".88"/>
<circle cx="268.3" cy="280.8" r=".88"/>
<circle cx="263" cy="294.9" r=".88"/>
<circle cx="268.3" cy="261.4" r=".88"/>
<circle cx="263" cy="275.5" r=".88"/>
<circle cx="268.3" cy="227.9" r=".88"/>
<circle cx="263" cy="242" r=".88"/>
<circle cx="268.3" cy="208.5" r=".88"/>
<circle cx="263" cy="222.6" r=".88"/>
<circle cx="268.3" cy="189.1" r=".88"/>
<circle cx="263" cy="203.2" r=".88"/>
<circle cx="268.3" cy="167.9" r=".88"/>
<circle cx="263" cy="182" r=".88"/>
<circle cx="268.3" cy="146.7" r=".88"/>
<circle cx="263" cy="160.8" r=".88"/>
<circle cx="268.3" cy="102.6" r=".88"/>
<circle cx="263" cy="116.7" r=".88"/>
<circle cx="268.3" cy="81.5" r=".88"/>
<circle cx="263" cy="95.6" r=".88"/>
<circle cx="268.3" cy="60.3" r=".88"/>
<circle cx="263" cy="74.4" r=".88"/>
<circle cx="268.3" cy="39.1" r=".88"/>
<circle cx="263" cy="53.2" r=".88"/>
<circle cx="268.3" cy="513.6" r=".88"/>
<circle cx="264.7" cy="520.7" r=".88"/>
<circle cx="310.6" cy="409.5" r=".88"/>
<circle cx="305.3" cy="423.7" r=".88"/>
<circle cx="310.6" cy="513.6" r=".88"/>
<circle cx="305.3" cy="520.7" r=".88"/>
<circle cx="372.3" cy="463.9" r=".88"/>
<circle cx="368.8" cy="478" r=".88"/>
<circle cx="368.8" cy="403.9" r=".88"/>
<circle cx="372.3" cy="389.8" r=".88"/>
<circle cx="372.3" cy="294.5" r=".88"/>
<circle cx="368.8" cy="308.6" r=".88"/>
<circle cx="114.8" cy="381.3" r=".88"/>
<circle cx="218.9" cy="478.3" r=".88"/>
<circle cx="218.9" cy="413.1" r=".88"/>
<circle cx="247.1" cy="428.9" r=".88"/>
<circle cx="204.8" cy="439.5" r=".88"/>
<circle cx="104.2" cy="284.3" r=".88"/>
<circle cx="116.6" cy="307.2" r=".88"/>
<circle cx="305.3" cy="328.4" r=".88"/>
<circle cx="310.6" cy="314.3" r=".88"/>
<circle cx="305.3" cy="305.5" r=".88"/>
<circle cx="310.6" cy="287.8" r=".88"/>
<circle cx="268.3" cy="291.4" r=".88"/>
<circle cx="368.8" cy="316.1" r=".88"/>
<circle cx="229.4" cy="321.3" r=".88"/>
<circle cx="234.7" cy="307.2" r=".88"/>
<circle cx="201.2" cy="428.9" r=".88"/>
<circle cx="195.9" cy="310.8" r=".88"/>
<circle cx="174.8" cy="303.7" r=".88"/>
<circle cx="240" cy="353.1" r=".88"/>
<circle cx="245.3" cy="390.1" r=".88"/>
<circle cx="114.8" cy="233.2" r=".88"/>
<circle cx="109.5" cy="210.2" r=".88"/>
<circle cx="310.6" cy="203.2" r=".88"/>
<circle cx="310.6" cy="190.8" r=".88"/>
<circle cx="326.5" cy="190.8" r=".88"/>
<circle cx="305.3" cy="217.3" r=".88"/>
<circle cx="305.3" cy="220.8" r=".88"/>
<circle cx="326.5" cy="208.5" r=".88"/>
<circle cx="263" cy="257.8" r=".88"/>
<circle cx="268.3" cy="243.7" r=".88"/>
<circle cx="268.3" cy="233.2" r=".88"/>
<circle cx="263" cy="259.6" r=".88"/>
<circle cx="248.8" cy="330.2" r=".88"/>
<circle cx="250.6" cy="406" r=".88"/>
<circle cx="247.1" cy="310.8" r=".88"/>
<circle cx="245.3" cy="264.9" r=".88"/>
<circle cx="268.3" cy="212" r=".88"/>
<circle cx="305.3" cy="226.1" r=".88"/>
<circle cx="247.1" cy="238.4" r=".88"/>
<circle cx="245.3" cy="231.4" r=".88"/>
<circle cx="252.4" cy="303.7" r=".88"/>
<circle cx="245.3" cy="212" r=".88"/>
<circle cx="243.6" cy="287.8" r=".88"/>
<circle cx="220.6" cy="270.2" r=".88"/>
<circle cx="116.6" cy="164.4" r=".88"/>
<circle cx="104.2" cy="141.4" r=".88"/>
<circle cx="372.3" cy="180.2" r=".88"/>
<circle cx="372.3" cy="62.1" r=".88"/>
<circle cx="368.8" cy="194.3" r=".88"/>
<circle cx="368.8" cy="77.9" r=".88"/>
<circle cx="372.3" cy="49.7" r=".88"/>
<circle cx="372.3" cy="70.9" r=".88"/>
<circle cx="368.8" cy="85" r=".88"/>
<circle cx="368.8" cy="76.2" r=".88"/>
<circle cx="347.6" cy="65.6" r=".88"/>
<circle cx="268.3" cy="120.3" r=".88"/>
<circle cx="263" cy="134.4" r=".88"/>
<circle cx="263" cy="136.1" r=".88"/>
<circle cx="263" cy="107.9" r=".88"/>
<circle cx="268.3" cy="97.3" r=".88"/>
<circle cx="248.8" cy="254.3" r=".88"/>
<circle cx="250.6" cy="247.3" r=".88"/>
<circle cx="247.1" cy="219" r=".88"/>
<circle cx="245.3" cy="199.6" r=".88"/>
<circle cx="243.6" cy="93.8" r=".88"/>
<circle cx="243.6" cy="74.4" r=".88"/>
<circle cx="241.8" cy="109.7" r=".88"/>
<circle cx="240" cy="88.5" r=".88"/>
<circle cx="247.1" cy="113.2" r=".88"/>
<circle cx="231.2" cy="111.4" r=".88"/>
<circle cx="224.2" cy="141.4" r=".88"/>
<circle cx="224.2" cy="97.3" r=".88"/>
<circle cx="252.4" cy="206.7" r=".88"/>
<circle cx="241.8" cy="58.5" r=".88"/>
<circle cx="240" cy="74.4" r=".88"/>
<circle cx="225.9" cy="79.7" r=".88"/>
<circle cx="224.2" cy="69.1" r=".88"/>
<circle cx="243.6" cy="192.6" r=".88"/>
<circle cx="208.3" cy="69.1" r=".88"/>
<circle cx="220.6" cy="174.9" r=".88"/>
<circle cx="199.5" cy="160.8" r=".88"/>
<circle cx="368.8" cy="520.7" r=".88"/>
<circle cx="478.2" cy="434.2" r=".88"/>
<circle cx="372.3" cy="513.6" r=".88"/>
<circle cx="481.7" cy="399" r=".88"/>
<circle cx="407.6" cy="187.3" r=".88"/>
<circle cx="471.1" cy="437.8" r=".88"/>
<circle cx="478.2" cy="520.7" r=".88"/>
<circle cx="481.7" cy="513.6" r=".88"/>
<circle cx="109.5" cy="361.9" r=".88"/>
<circle cx="409.4" cy="301.6" r=".88"/>
<circle cx="407.6" cy="396.8" r=".88"/>
<circle cx="425.2" cy="423.7" r=".88"/>
</g>
<text font-size="16.9" x="113" y="577.1">.tran 10m</text>
<text font-size="4.6" fill="#00f" x="517.9" y="538.5">Esquema somador de 4 bits com mux</text>
<g font-size="4.2" fill="#00f">
<text x="462.3" y="136.1">C</text>
<text x="474.6" y="136.1">3</text>
<text x="488.7" y="136.1">2</text>
<text x="501.1" y="136.1">1</text>
<text x="513.4" y="136.1">0</text>
<text x="430.5" y="148.5">RESULTADO</text>
<text x="37.2" y="243.7">3</text>
<text x="46" y="243.7">2</text>
<text x="54.8" y="243.7">1</text>
<text x="63.6" y="243.7">0</text>
<text x="31.9" y="256.1">B</text>
<text x="31.9" y="263.1">A</text>
<text x="31.9" y="270.2">C</text>
<text x="434.1" y="448.3">1</text>
<text x="442.9" y="448.3">0</text>
<text x="428.8" y="455.4">S</text>
<text x="639.6" y="538.7">1.0</text>
<text x="558" y="548.3">Andr</text>
<text x="573.7" y="548.3">Costa e Michel Lutegar</text>
<text x="551" y="556.1">2024-10-03</text>
</g>
<text font-size="4.2" x="224.9" y="540.4">GND</text>
<g font-size="3.9" fill="#800">
<text x="497.6" y="534.1">TITLE:</text>
<text x="626.2" y="538.7">REV:</text>
<text x="534.5" y="548.3">Company:</text>
<text x="625.8" y="548.9">Sheet: 1/1</text>
<text x="534.5" y="555.9">Date:</text>
<text x="583.5" y="556">Drawn By: mlutegar and andre</text>
</g>
<g font-size="3.2" fill="#800">
<text x="41.8" y="6.8">1</text>
<text x="110.9" y="6.8">2</text>
<text x="180.1" y="6.8">3</text>
<text x="249.2" y="6.8">4</text>
<text x="318.3" y="6.8">5</text>
<text x="387.5" y="6.8">6</text>
<text x="456.6" y="6.8">7</text>
<text x="525.8" y="6.8">8</text>
<text x="594.9" y="6.8">9</text>
<text x="4.2" y="41.9">A</text>
<text x="653" y="41.9">A</text>
<text x="4.2" y="111.1">B</text>
<text x="653" y="111.1">B</text>
<text x="4.2" y="180.2">C</text>
<text x="653" y="180.2">C</text>
<text x="4.2" y="249.4">D</text>
<text x="653" y="249.4">D</text>
<text x="4.2" y="318.5">E</text>
<text x="653" y="318.5">E</text>
<text x="4.2" y="387.7">F</text>
<text x="653" y="387.7">F</text>
<text x="4.2" y="456.8">G</text>
<text x="653" y="456.8">G</text>
<text x="41.8" y="560.7">1</text>
<text x="110.9" y="560.7">2</text>
<text x="180.1" y="560.7">3</text>
<text x="249.2" y="560.7">4</text>
<text x="318.3" y="560.7">5</text>
<text x="387.5" y="560.7">6</text>
<text x="456.6" y="560.7">7</text>
<text x="525.8" y="560.7">8</text>
<text x="594.9" y="560.7">9</text>
</g>
<g font-size="3.2" fill="#000080">
<text x="257" y="15.5">U19</text>
<text x="257" y="18.7">BUFFEE</text>
<text x="207.6" y="41.9">U65</text>
<text x="253.4" y="39.8">AND2EE</text>
<text x="253.4" y="36.7">U39</text>
<text x="309.9" y="39.5">OR2EE</text>
<text x="309.9" y="36.4">U59</text>
<text x="207.6" y="45.1">AND2EE</text>
<text x="336.3" y="47">U56</text>
<text x="336.3" y="50.1">OR2EE</text>
<text x="230.5" y="59.2">AND2EE</text>
<text x="230.5" y="56.1">U64</text>
<text x="253.4" y="57.8">U38</text>
<text x="359.3" y="59.3">U55</text>
<text x="387.5" y="59.8">U58</text>
<text x="253.4" y="61">AND2EE</text>
<text x="359.3" y="62.5">OR2EE</text>
<text x="387.5" y="62.8">INVEE</text>
<text x="230.5" y="71.9">U63</text>
<text x="336.3" y="71.3">OR2EE</text>
<text x="336.3" y="68.1">U57</text>
<text x="230.5" y="75.1">AND2EE</text>
<text x="253.4" y="82.2">AND2EE</text>
<text x="253.4" y="79">U37</text>
<text x="230.5" y="94.5">AND2EE</text>
<text x="230.5" y="91.3">U61</text>
<text x="253.4" y="100.2">U36</text>
<text x="253.4" y="103.3">AND2EE</text>
<text x="281.7" y="113.9">AND2EE</text>
<text x="281.7" y="110.7">U62</text>
<text x="253.4" y="117.8">U60</text>
<text x="253.4" y="121">AND2EE</text>
<text x="146.2" y="142.5">U15</text>
<text x="146.2" y="145.7">NAND2EE</text>
<text x="223.4" y="149.2">INVEE</text>
<text x="223.4" y="146.3">U75</text>
<text x="253.4" y="147.4">AND2EE</text>
<text x="253.4" y="144.3">U35</text>
<text x="146.2" y="161.9">U54</text>
<text x="146.2" y="165.1">NOR2EE</text>
<text x="257" y="165.5">U24</text>
<text x="257" y="168.6">BUFFEE</text>
<text x="295.8" y="177.5">U45</text>
<text x="359.3" y="177.7">U32</text>
<text x="295.8" y="180.7">OR2EE</text>
<text x="359.3" y="180.7">XOR2EE</text>
<text x="253.4" y="189.8">AND2EE</text>
<text x="253.4" y="186.6">U34</text>
<text x="315.2" y="189.8">U47</text>
<text x="339.9" y="190.3">U48</text>
<text x="315.2" y="193">OR2EE</text>
<text x="339.9" y="193.3">INVEE</text>
<text x="274.6" y="203.9">AND2EE</text>
<text x="274.6" y="200.7">U51</text>
<text x="295.8" y="203.6">OR2EE</text>
<text x="295.8" y="200.4">U46</text>
<text x="253.4" y="209.2">AND2EE</text>
<text x="253.4" y="206">U33</text>
<text x="146.2" y="214.5">NAND2EE</text>
<text x="146.2" y="211.3">U11</text>
<text x="253.4" y="225.4">U31</text>
<text x="146.2" y="233.9">NOR2EE</text>
<text x="146.2" y="230.7">U66</text>
<text x="253.4" y="228.6">AND2EE</text>
<text x="276.4" y="237.4">AND2EE</text>
<text x="276.4" y="234.2">U50</text>
<text x="253.4" y="244.4">AND2EE</text>
<text x="253.4" y="241.3">U49</text>
<text x="223.4" y="263.8">INVEE</text>
<text x="223.4" y="260.9">U74</text>
<text x="253.4" y="262.1">AND2EE</text>
<text x="253.4" y="258.9">U30</text>
<text x="257" y="281.5">BUFFEE</text>
<text x="257" y="278.4">U23</text>
<text x="146.2" y="285.4">U1</text>
<text x="146.2" y="288.5">NAND2EE</text>
<text x="279.9" y="291.8">OR2EE</text>
<text x="279.9" y="288.6">U44</text>
<text x="320.5" y="292.1">INVEE</text>
<text x="320.5" y="289.1">U42</text>
<text x="359.3" y="292">U80</text>
<text x="253.4" y="297.7">U29</text>
<text x="359.3" y="295">XOR2EE</text>
<text x="146.2" y="304.8">U52</text>
<text x="204" y="304.8">U41</text>
<text x="253.4" y="300.9">AND2EE</text>
<text x="146.2" y="307.9">NOR2EE</text>
<text x="204" y="307.9">AND2EE</text>
<text x="295.8" y="311.5">U43</text>
<text x="253.4" y="317.1">U28</text>
<text x="295.8" y="314.7">OR2EE</text>
<text x="253.4" y="320.3">AND2EE</text>
<text x="458" y="347.2">U67</text>
<text x="458" y="350.3">MUX21EE</text>
<text x="146.2" y="363">U7</text>
<text x="223.4" y="364.4">INVEE</text>
<text x="223.4" y="361.4">U73</text>
<text x="253.4" y="364.4">AND2EE</text>
<text x="253.4" y="361.2">U27</text>
<text x="146.2" y="366.1">NAND2EE</text>
<text x="496.9" y="376.7">MUX21EE</text>
<text x="496.9" y="373.6">U69</text>
<text x="146.2" y="383.8">NOR2EE</text>
<text x="146.2" y="380.6">U6</text>
<text x="257" y="383.8">BUFFEE</text>
<text x="257" y="380.7">U12</text>
<text x="359.3" y="387.3">U81</text>
<text x="124.7" y="394.4">INVEE</text>
<text x="124.7" y="391.2">U5</text>
<text x="359.3" y="390.2">XOR2EE</text>
<text x="458" y="394.8">U68</text>
<text x="253.4" y="400">U26</text>
<text x="458" y="397.9">MUX21EE</text>
<text x="253.4" y="403.2">AND2EE</text>
<text x="319.1" y="417.7">U8</text>
<text x="319.1" y="420.8">NOR2EE</text>
<text x="223.4" y="430.2">U72</text>
<text x="253.4" y="430">U25</text>
<text x="223.4" y="433.2">INVEE</text>
<text x="253.4" y="433.2">AND2EE</text>
<text x="359.3" y="461.3">U82</text>
<text x="359.3" y="464.3">XOR2EE</text>
<text x="223.4" y="472">INVEE</text>
<text x="223.4" y="469">U40</text>
<text x="247.8" y="537.2">5</text>
<text x="248.1" y="534.1">V1</text>
</g>
<g font-size="2.5">
<text x="465" y="142.5">0</text>
<text x="477.3" y="147.7">0</text>
<text x="489.7" y="147.7">1</text>
<text x="502" y="147.7">0</text>
<text x="514.4" y="147.7">1</text>
<text x="38.1" y="255.3">0</text>
<text x="46.9" y="255.3">1</text>
<text x="55.8" y="255.3">0</text>
<text x="64.6" y="255.3">0</text>
<text x="38.1" y="262.4">0</text>
<text x="46.9" y="262.4">0</text>
<text x="55.8" y="262.4">0</text>
<text x="64.6" y="262.4">1</text>
<text x="64.6" y="269.5">0</text>
<text x="467.6" y="372.5">MUX21EE</text>
<text x="479.6" y="382.9" transform="rotate(-90 479.6 382.9)">5</text>
<text x="481" y="378.8" transform="rotate(-90 481 378.8)">VSS</text>
<text x="506.4" y="399">MUX21EE</text>
<text x="546.1" y="396.5">0</text>
<text x="519.8" y="405.3" transform="rotate(-90 519.8 405.3)">VSS</text>
<text x="518.4" y="409.3" transform="rotate(-90 518.4 409.3)">5</text>
<text x="467.6" y="420.1">MUX21EE</text>
<text x="479.6" y="430.5" transform="rotate(-90 479.6 430.5)">5</text>
<text x="481" y="426.5" transform="rotate(-90 481 426.5)">VSS</text>
<text x="435" y="456.4">1</text>
<text x="443.8" y="456.4">1</text>
</g>
<g font-size="2.5" fill="#f00">
<text x="479.6" y="356.6" transform="rotate(-90 479.6 356.6)">4</text>
<text x="481" y="364.6" transform="rotate(-90 481 364.6)">VDD</text>
<text x="518.4" y="383.1" transform="rotate(-90 518.4 383.1)">4</text>
<text x="519.8" y="391" transform="rotate(-90 519.8 391)">VDD</text>
<text x="479.6" y="404.2" transform="rotate(-90 479.6 404.2)">4</text>
<text x="481" y="412.2" transform="rotate(-90 481 412.2)">VDD</text>
</g>
<g font-size="2.5" fill="#00f">
<text x="462.5" y="361.6">1</text>
<text x="466.5" y="363">INA</text>
<text x="481" y="370">OUT</text>
<text x="488.7" y="368.6">6</text>
<text x="462.5" y="375.7">2</text>
<text x="466.5" y="377.1">INB</text>
<text x="473.9" y="382.4" transform="rotate(-90 473.9 382.4)">SEL</text>
<text x="472.5" y="386.4" transform="rotate(-90 472.5 386.4)">3</text>
<text x="501.3" y="388">1</text>
<text x="505.3" y="389.4">INA</text>
<text x="527.5" y="395.1">6</text>
<text x="519.8" y="396.5">OUT</text>
<text x="501.3" y="402.1">2</text>
<text x="505.3" y="403.5">INB</text>
<text x="462.5" y="409.2">1</text>
<text x="466.5" y="410.6">INA</text>
<text x="511.3" y="412.9" transform="rotate(-90 511.3 412.9)">3</text>
<text x="512.7" y="408.8" transform="rotate(-90 512.7 408.8)">SEL</text>
<text x="481" y="417.7">OUT</text>
<text x="488.7" y="416.2">6</text>
<text x="462.5" y="423.3">2</text>
<text x="466.5" y="424.7">INB</text>
<text x="473.9" y="430" transform="rotate(-90 473.9 430)">SEL</text>
<text x="472.5" y="434" transform="rotate(-90 472.5 434)">3</text>
</g>
</svg>
